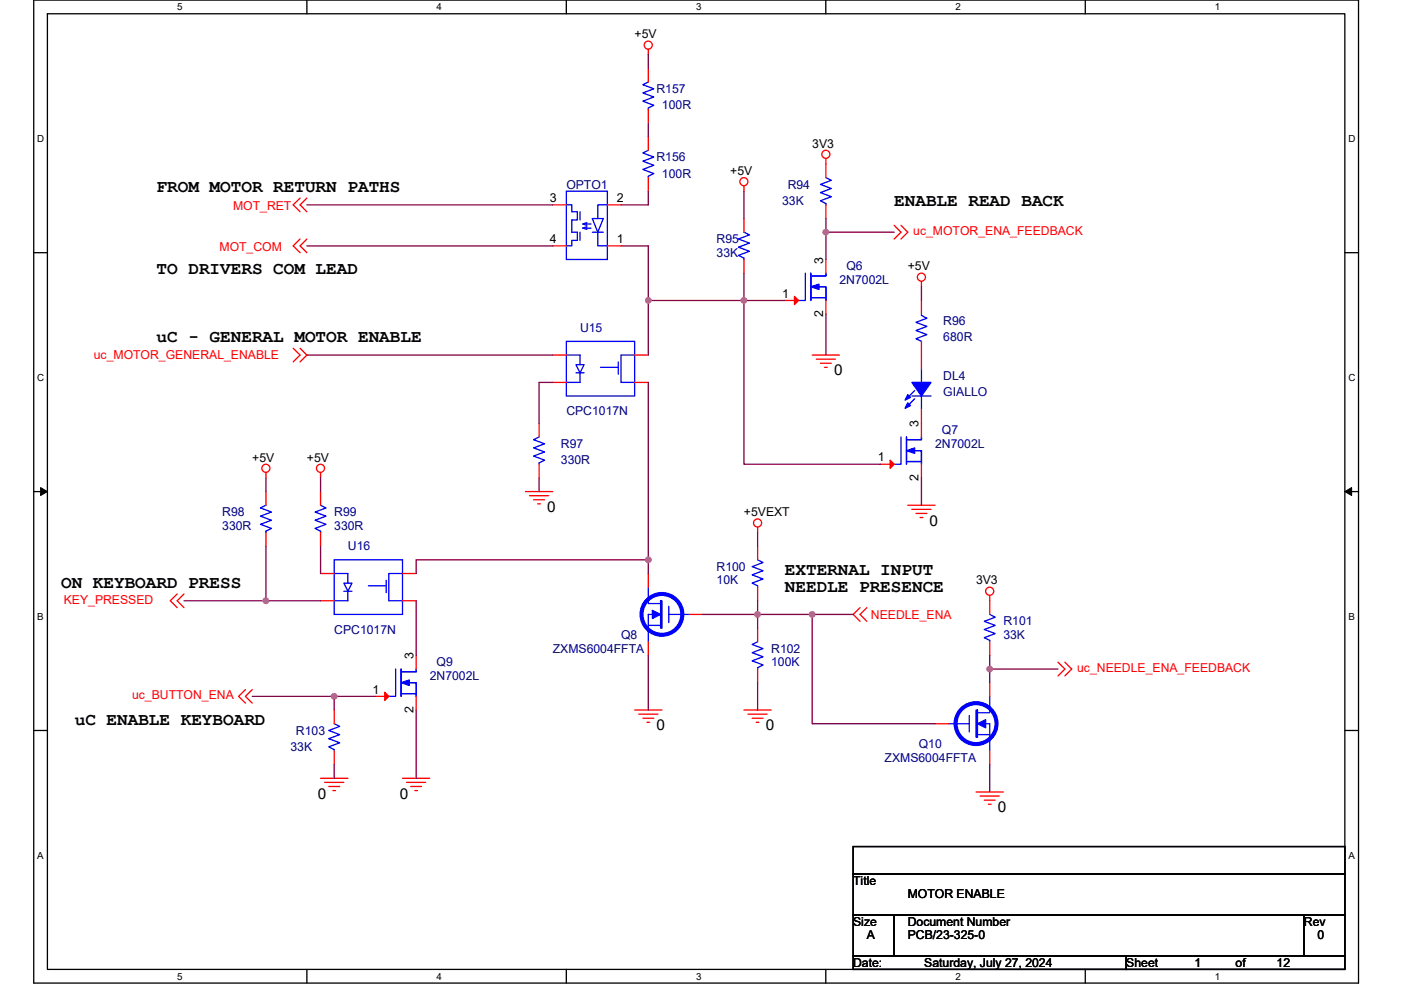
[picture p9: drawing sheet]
<svg xmlns="http://www.w3.org/2000/svg" width="297mm" height="210mm" viewBox="0 0 297 210" stroke-linecap="round" stroke-linejoin="round" font-family="sans-serif">
<path d="M7.2 0h280.8v208.5h-280.8zM10.1 2.9h275v202.7h-275z" fill="none" stroke="#000" stroke-width=".28"/>
<g fill="#fff">
<path d="M37.5 .3h1.2v2.3h-1.2z"/>
<path d="M37.5 205.9h1.2v2.3h-1.2z"/>
</g>
<path d="M65.1 0v2.9M65.1 205.6v2.9" fill="none" stroke="#000" stroke-width=".28"/>
<g fill="#fff">
<path d="M92.6 .3h1.1v2.3h-1.1z"/>
<path d="M92.6 205.9h1.1v2.3h-1.1z"/>
</g>
<path d="M120.1 0v2.9M120.1 205.6v2.9" fill="none" stroke="#000" stroke-width=".28"/>
<g fill="#fff">
<path d="M147.6 .3h1.1v2.3h-1.1z"/>
<path d="M147.6 205.9h1.1v2.3h-1.1z"/>
</g>
<path d="M175.1 0v2.9M175.1 205.6v2.9" fill="none" stroke="#000" stroke-width=".28"/>
<g fill="#fff">
<path d="M202.6 .3h1.1v2.3h-1.1z"/>
<path d="M202.6 205.9h1.1v2.3h-1.1z"/>
</g>
<path d="M230.1 0v2.9M230.1 205.6v2.9" fill="none" stroke="#000" stroke-width=".28"/>
<g fill="#fff">
<path d="M257.6 .3h1.2v2.3h-1.2z"/>
<path d="M257.6 205.9h1.2v2.3h-1.2z"/>
<path d="M7.9 28.3h1.5v2.3h-1.5z"/>
<path d="M285.9 28.3h1.5v2.3h-1.5z"/>
<path d="M7.9 78.9h1.5v2.3h-1.5z"/>
<path d="M285.9 78.9h1.5v2.3h-1.5z"/>
</g>
<path d="M7.2 53.6h2.9M285.1 53.6h2.9" fill="none" stroke="#000" stroke-width=".28"/>
<g fill="#fff">
<path d="M7.9 129.6h1.4v2.3h-1.4z"/>
<path d="M285.9 129.6h1.3v2.3h-1.3z"/>
</g>
<path d="M7.2 104.3h2.9M285.1 104.3h2.9" fill="none" stroke="#000" stroke-width=".28"/>
<path d="M8.6 103.4l1.5 .9-1.5 .8zM285.1 104.3l1.5-.9v1.7z" fill="#000" stroke="#000" stroke-width=".21"/>
<g fill="#fff">
<path d="M7.9 180.3h1.4v2.3h-1.4z"/>
<path d="M285.9 180.3h1.4v2.3h-1.4z"/>
</g>
<path d="M7.2 154.9h2.9M285.1 154.9h2.9M180.9 179.6h104.2v5.7h-104.2zM180.9 185.3h104.2v8.7h-104.2zM180.9 194h8.7v8.7h-8.7zM189.6 194h86.9v8.7h-86.9zM276.5 194h8.6v8.7h-8.6zM180.9 202.7h57.9v2.9h-57.9zM238.8 202.7h46.3v2.9h-46.3z" fill="none" stroke="#000" stroke-width=".28"/>
<g fill="none" stroke="#f00" stroke-width=".28">
<path d="M137.5 10.5v1.1M137.5 14.5v2.9M137.5 23.2v2.9M137.5 29v2.9M137.5 37.7v2.9M157.7 39.4v1.2M175.1 33.6v4.1M63.6 42l-1.4 1.5 1.4 1.4M63.6 50.7l-1.4 1.5 1.4 1.4M65.1 42l-1.5 1.5 1.5 1.4M65.1 50.7l-1.5 1.5 1.5 1.4M117.2 43.5h2.9"/>
<path d="M117.2 52.2h2.9M128.8 43.5h2.9M128.8 52.2h2.9M157.7 46.4v2.9M157.7 55v2.9M175.1 43.5v2.9M175.1 55v2.9M189.6 47.8l1.4 1.5-1.4 1.4M191 47.8l1.5 1.5-1.5 1.4M195.4 59.7v1.1M62.2 73.9l1.4 1.4-1.4 1.5M63.6 73.9l1.5 1.4-1.5 1.5"/>
<path d="M117.2 75.3h2.9M134.6 75.3h2.9M166.4 63.7h2.9M172.2 75.3h5.8M173.1 76.2h4M173.9 77h2.4M174.8 77.9h.6M175.1 63.7v2.9M195.4 72.4v5.8M195.4 63.7v2.9M114.3 89.8v2.9M114.3 98.5v2.9"/>
<path d="M117.2 81.1h2.9M134.6 81.1h2.9M186.7 98.5h2.9M195.4 98.5v2.9M195.4 86.9v5.8M56.4 100.2v1.2M56.4 104.3v2.9M56.4 112.9v2.9M68 100.2v1.2M68 104.3v2.9M68 112.9v2.9M111.4 104.3h5.8"/>
<path d="M112.3 105.1h4M113.1 106h2.4M114 106.9h.6M160.6 111.8v1.1M160.6 115.8v2.9M192.5 107.2h5.8M193.3 108h4.1M194.2 108.9h2.3M195.1 109.8h.6M37.6 126l-1.5 1.4 1.5 1.5M39 126l-1.4 1.4 1.4 1.5M68 121.6h2.9"/>
<path d="M68 127.4h2.9M85.3 127.4h2.9M85.3 121.6h2.9M88.2 139v2.9M137.5 136.1v2.9M137.5 121.6v2.9M146.2 130.3h2.8M160.6 124.5v2.9M160.6 133.2v2.9M182.3 128.9l-1.4 1.4 1.4 1.5M183.8 128.9l-1.5 1.4 1.5 1.5M209.8 126.3v4"/>
<path d="M209.8 136.1v2.9M52 146.3l-1.4 1.4 1.4 1.4M53.5 146.3l-1.5 1.4 1.5 1.4M70.9 150.6v2.9M70.9 159.3v2.9M79.5 147.7h2.9M88.2 147.7v2.9M134.6 150.6h5.8M135.4 151.5h4.1M136.3 152.3h2.3M137.2 153.2h.5M157.7 150.6h5.8"/>
<path d="M158.6 151.5h4M159.5 152.3h2.3M160.3 153.2h.6M160.6 141.9v2.9M198.3 153.5h2.9M209.8 159.3v2.9M209.8 144.8v2.9M224.3 140.5l1.5 1.4-1.5 1.5M225.8 140.5l1.4 1.4-1.4 1.5M68 165.1h5.8M68.8 165.9h4.1M69.7 166.8h2.3"/>
<path d="M70.6 167.7h.5M85.3 165.1h5.8M86.2 165.9h4.1M87.1 166.8h2.3M87.9 167.7h.6M206.9 168h5.8M207.8 168.8h4.1M208.7 169.7h2.3M209.6 170.6h.5"/>
<circle cx="137.4" cy="9.6" r=".86"/>
<circle cx="157.7" cy="38.5" r=".86"/>
<circle cx="175.1" cy="32.7" r=".86"/>
<circle cx="195.4" cy="58.8" r=".86"/>
<circle cx="56.4" cy="99.3" r=".86"/>
<circle cx="68" cy="99.3" r=".86"/>
<circle cx="160.6" cy="110.9" r=".86"/>
<circle cx="209.8" cy="125.4" r=".86"/>
</g>
<g fill="none" stroke="#00f" stroke-width=".28">
<path d="M137.5 17.4l-1.2 .6 2.3 .8-2.3 .9 2.3 .9-2.3 .9 2.3 .8-1.1 .6v.3M137.5 31.9l-1.2 .5 2.3 .9-2.3 .9 2.3 .9-2.3 .8 2.3 .9-1.1 .6v.3M175.1 37.7l1.2 .5-2.4 .9 2.4 .9-2.4 .9 2.4 .8-2.4 .9 1.2 .6v.3M120.1 40.6h8.7v14.4h-8.7zM120.1 43.5h1.1v1.4h1.2v1.8h-1.2v2.6h1.2v1.7h-1.2v1.2h-1.1M123 44.9v1.8M123 49.3v1.7M123.6 47.5l.8 .3M123.6 48.4l.8 .3M123.6 48.4h1.7M124.4 48.1l-.8 .3M124.4 47.2l-.8 .3h1.7"/>
<path d="M125.6 46.4h2.3l-1.2 2.9zM125.6 49.3h2.3M126.7 49.3v2.9h2.1M128.8 43.5h-2.1v2.9M157.7 49.3l1.2 .5-2.3 .9 2.3 .9-2.3 .8 2.3 .9-2.3 .9 1.1 .6v.2M170.7 57.9v5.8h-1.4M171.9 58.5h3.2v-.6v.6h-2.9M171.9 57.9v5.8M120.1 72.4h14.5v11.6h-14.5zM120.1 75.3h2.9v2M122.1 79.1h1.7M122.1 77.3h1.7l-.8 1.8z"/>
<path d="M123 79.1v2h-2.9M127.3 77.9h3.8M131.1 76.8v2.6M134.6 75.3h-2.9v5.8h2.9M171.9 63.1h3.2M172.2 63.1h2.6M173.4 60.8h1.7v2.9v-2.9h-1.2M195.4 66.6v.3l1.1 .6-2.3 .9 2.3 .8-2.3 .9 2.3 .9-2.3 .8 1.2 .6M195.4 78.2v2.9M114.3 92.7l-1.2 .6 2.4 .8-2.4 .9 2.4 .9-2.4 .8 2.4 .9-1.2 .6v.3M191 92.7v5.8h-1.4M192.2 93.3h3.2v-.6v.6h-2.9"/>
<path d="M192.2 92.7v5.8M192.2 97.9h3.2M192.5 97.9h2.6M193.3 84h4.1M193.6 95.6h1.8v2.9v-2.9h-1.2M193.9 82.8l-1.7 1.8M193.9 84.6l-1.7 1.7M195.4 84v2.9M56.4 107.2l-1.2 .5 2.3 .9-2.3 .9 2.3 .8-2.3 .9 2.3 .9-1.1 .6v.2M68 107.2l1.1 .5-2.3 .9 2.3 .9-2.3 .8 2.3 .9-2.3 .9 1.2 .6v.2M70.9 118.7h14.4v11.6h-14.4zM160.6 118.7l1.2 .6-2.3 .9 2.3 .9-2.3 .8 2.3 .9-2.3 .9 1.1 .5v.3"/>
<path d="M70.9 121.6h2.9v2.1M72.9 125.4h1.7M72.9 123.7h1.7l-.8 1.7zM73.8 125.4v2h-2.9M78.1 124.2h3.8M81.9 123.1v2.6M85.3 121.6h-2.9v5.8h2.9M137.5 124.5v2.6M137.5 126.9v1.1h2.6M137.5 132.7h2.6M138.3 130.3h-.8v5.8M141.8 128.6v1.7h4.4"/>
<path d="M141.8 130.3v1.8M160.6 136.1l-1.1 .6 2.3 .9-2.3 .8 2.3 .9-2.3 .9 2.3 .8-1.2 .6v.3M209.8 130.3l1.2 .6-2.3 .9 2.3 .9-2.3 .8 2.3 .9-2.3 .9 1.1 .5v.3M70.9 153.5l1.1 .6-2.3 .8 2.3 .9-2.3 .9 2.3 .8-2.3 .9 1.2 .6v.3M83.9 141.9v5.8h-1.5M85 142.5h3.2v-.6v.6h-2.9M85 141.9v5.8M85 147.1h3.2M85.3 147.1h2.6M86.5 144.8h1.7v2.9v-2.9h-1.1M205.5 153.5v1.7M205.5 151.8v1.7h-4.3"/>
<path d="M207.2 155.8h2.6M209 153.5h.8v5.8M209.8 150v1.2h-2.6M209.8 147.7v2.6"/>
</g>
<g fill="#00f" stroke="#00f" stroke-width=".28">
<path d="M85 144.8l1.8-.6v1.2z" fill-rule="evenodd"/>
<path d="M140.1 127.4h.3v5.8h-.3z" fill-rule="evenodd"/>
<path d="M138.3 129.5l1.8 .8-1.8 .9z" fill-rule="evenodd"/>
<path d="M192.2 95.6l1.7-.6v1.2z" fill-rule="evenodd"/>
<path d="M171.9 60.8l1.7-.5v1.1z" fill-rule="evenodd"/>
<path d="M206.9 150.6v5.8h.3v-5.8z" fill-rule="evenodd"/>
<path d="M207.2 153.5l1.8-.9v1.8z" fill-rule="evenodd"/>
<path d="M193.3 81.1h4.1l-2 2.9z" fill-rule="evenodd"/>
<path d="M192.5 85.4l.6 .6-1.2 .6z" fill-rule="evenodd"/>
<path d="M192.5 83.7l.6 .6-1.2 .6z" fill-rule="evenodd"/>
</g>
<g fill="#f00" stroke="#f00" stroke-width=".28">
<path d="M81.6 146.8l.8 .9-.8 .9z"/>
<path d="M188.7 97.6l.9 .9-.9 .8z"/>
<path d="M168.4 62.9l.9 .8-.9 .9z"/>
</g>
<g fill="none" stroke="#00f" stroke-width=".87">
<circle cx="140.3" cy="130.3" r="4.3"/>
<circle cx="206.9" cy="153.5" r="4.3"/>
</g>
<g fill="none" stroke="#800040" stroke-width=".28">
<path d="M137.5 11.6v2.9M137.5 26.1v2.9M65.1 43.5h52.1M65.1 52.2h52.1M131.7 52.2h5.8v11.5M137.5 40.6v2.9h-5.8M157.7 40.6v5.8M157.7 57.9v5.8h8.7M175.1 49.3v5.7M175.1 49.3h14.5M175.1 46.4v2.9M65.1 75.3h52.1"/>
<path d="M137.5 63.7v11.6M137.5 63.7h20.2v34.8h29M175.1 66.6v8.7M195.4 60.8v2.9M117.2 81.1h-2.9v8.7M137.5 81.1v37.6M56.4 101.4v2.9M56.4 115.8v11.6h11.6M68 101.4v2.9M68 115.8v5.8M114.3 101.4v2.9M137.5 118.7v2.9"/>
<path d="M137.5 118.7h-49.3v2.9M160.6 112.9v2.9M195.4 101.4v5.8M39 127.4h17.4M88.2 127.4v11.6M137.5 139v11.6M149 130.3h11.6M160.6 127.4v2.9M160.6 130.3h11.6M160.6 130.3v2.9M172.2 130.3v23.2h26.1M172.2 130.3h8.7"/>
<path d="M209.8 139v2.9M53.5 147.7h26M70.9 147.7v2.9M88.2 150.6v14.5M160.6 144.8v5.8M224.3 141.9h-14.5v2.9M70.9 162.2v2.9M209.8 162.2v5.8"/>
</g>
<g fill="#f0f" stroke="#f0f" stroke-width=".28">
<circle cx="160.6" cy="130.3" r=".57"/>
<circle cx="137.5" cy="118.7" r=".57"/>
<circle cx="56.4" cy="127.4" r=".57"/>
<circle cx="70.8" cy="147.7" r=".57"/>
<circle cx="157.7" cy="63.7" r=".57"/>
<circle cx="137.5" cy="63.7" r=".57"/>
<circle cx="175.1" cy="49.2" r=".57"/>
<circle cx="172.2" cy="130.3" r=".57"/>
<circle cx="209.8" cy="141.9" r=".57"/>
</g>
<g font-size="3.7">
<text x="33.2" y="40.8">FROM MOTOR RETURN PATHS</text>
<text x="189.6" y="43.7">ENABLE READ BACK</text>
<text x="33.2" y="58.2">TO DRIVERS COM LEAD</text>
<text x="33.2" y="72.6">uC - GENERAL MOTOR ENABLE</text>
<text x="13" y="124.8">ON KEYBOARD PRESS</text>
<text x="166.4" y="121.9">EXTERNAL INPUT</text>
<text x="166.4" y="125.6">NEEDLE PRESENCE</text>
<text x="15.9" y="153.7">uC ENABLE KEYBOARD</text>
</g>
<g font-size="3.2">
<text x="176.8" y="79.6">0</text>
<text x="116" y="108.6">0</text>
<text x="197.1" y="111.5">0</text>
<text x="139.2" y="154.9">0</text>
<text x="162.4" y="154.9">0</text>
<text x="67.4" y="169.4">0</text>
<text x="84.7" y="169.4">0</text>
<text x="211.6" y="172.3">0</text>
</g>
<g font-size="2.6">
<text x="134.6" y="8.1">+5V</text>
<text x="172.2" y="31.3">3V3</text>
<text x="154.8" y="37.1">+5V</text>
<text x="116.6" y="42.9">3</text>
<text x="130.8" y="42.9">2</text>
<text x="116.6" y="51.6">4</text>
<text x="130.8" y="51.6">1</text>
<text x="174.5" y="55.9" transform="rotate(-90 174.5 55.9)">3</text>
<text x="192.5" y="57.4">+5V</text>
<text x="165.8" y="63.1">1</text>
<text x="174.5" y="67.2" transform="rotate(-90 174.5 67.2)">2</text>
<text x="194.8" y="90.7" transform="rotate(-90 194.8 90.7)">3</text>
<text x="53.5" y="97.9">+5V</text>
<text x="65.1" y="97.9">+5V</text>
<text x="186.1" y="97.9">1</text>
<text x="194.8" y="102" transform="rotate(-90 194.8 102)">2</text>
<text x="157.7" y="109.5">+5VEXT</text>
<text x="206.9" y="124">3V3</text>
<text x="87.6" y="139.9" transform="rotate(-90 87.6 139.9)">3</text>
<text x="78.9" y="147.1">1</text>
<text x="87.6" y="151.2" transform="rotate(-90 87.6 151.2)">2</text>
<text x="180.9" y="187.7">Title</text>
<text x="192.5" y="190.6">MOTOR ENABLE</text>
<text x="180.9" y="196.4">Size</text>
<text x="192.5" y="196.4">Document Number</text>
<text x="276.5" y="196.4">Rev</text>
<text x="183.8" y="199.3">A</text>
<text x="192.5" y="199.3">PCB/23-325-0</text>
<text x="279.3" y="199.3">0</text>
<text x="180.9" y="205">Date:</text>
<text x="196" y="205">Saturday, July 27, 2024</text>
<text x="238.8" y="205">Sheet</text>
<text x="253.3" y="205">1</text>
<text x="262" y="205">of</text>
<text x="270.7" y="205">12</text>
</g>
<g font-size="2.6" fill="#000080">
<text x="139.2" y="19.7">R157</text>
<text x="140.4" y="23.2">100R</text>
<text x="139.2" y="34.2">R156</text>
<text x="120.1" y="40">OPTO1</text>
<text x="140.4" y="37.7">100R</text>
<text x="167" y="40">R94</text>
<text x="165.8" y="43.5">33K</text>
<text x="151.9" y="51.6">R95</text>
<text x="151.9" y="54.5">33K</text>
<text x="179.4" y="57.4">Q6</text>
<text x="178" y="60.3">2N7002L</text>
<text x="123" y="70.4">U15</text>
<text x="200" y="69">R96</text>
<text x="200" y="72.4">680R</text>
<text x="200" y="80.5">DL4</text>
<text x="120.1" y="88.1">CPC1017N</text>
<text x="200" y="84">GIALLO</text>
<text x="118.9" y="95">R97</text>
<text x="198.3" y="95">2N7002L</text>
<text x="199.7" y="92.1">Q7</text>
<text x="118.9" y="98.5">330R</text>
<text x="47.1" y="109.5">R98</text>
<text x="47.1" y="112.4">330R</text>
<text x="70.9" y="109.5">R99</text>
<text x="70.9" y="112.4">330R</text>
<text x="73.8" y="116.7">U16</text>
<text x="151.9" y="121.1">R100</text>
<text x="151.9" y="124">10K</text>
<text x="70.9" y="134.4">CPC1017N</text>
<text x="131.7" y="135.6">Q8</text>
<text x="212.7" y="132.7">R101</text>
<text x="212.7" y="135.6">33K</text>
<text x="92.6" y="141.4">Q9</text>
<text x="117.2" y="138.5">ZXMS6004FFTA</text>
<text x="163.5" y="138.5">R102</text>
<text x="163.5" y="141.4">100K</text>
<text x="91.1" y="144.2">2N7002L</text>
<text x="62.8" y="155.8">R103</text>
<text x="61.6" y="159.3">33K</text>
<text x="187.6" y="161.6">ZXMS6004FFTA</text>
<text x="194.8" y="158.7">Q10</text>
</g>
<g font-size="2.6" fill="#f00">
<text x="49.4" y="44.6">MOT_RET</text>
<text x="46.5" y="53.3">MOT_COM</text>
<text x="193.6" y="49.8">uc_MOTOR_ENA_FEEDBACK</text>
<text x="19.9" y="76.2">uc_MOTOR_GENERAL_ENABLE</text>
<text x="13.5" y="128">KEY_PRESSED</text>
<text x="184.7" y="131.2">NEEDLE_ENA</text>
<text x="228.4" y="142.5">uc_NEEDLE_ENA_FEEDBACK</text>
<text x="28" y="148.3">uc_BUTTON_ENA</text>
</g>
<g font-size="2.1">
<text x="37.5" y="2.2">5</text>
<text x="92.6" y="2.2">4</text>
<text x="147.6" y="2.2">3</text>
<text x="202.6" y="2.2">2</text>
<text x="257.6" y="2.2">1</text>
<text x="7.9" y="30.1">D</text>
<text x="285.9" y="30.1">D</text>
<text x="7.9" y="80.8">C</text>
<text x="285.9" y="80.8">C</text>
<text x="7.9" y="131.4">B</text>
<text x="285.9" y="131.4">B</text>
<text x="7.9" y="182.1">A</text>
<text x="285.9" y="182.1">A</text>
<text x="37.5" y="207.8">5</text>
<text x="92.6" y="207.8">4</text>
<text x="147.6" y="207.8">3</text>
<text x="202.6" y="207.8">2</text>
<text x="257.6" y="207.8">1</text>
</g>
</svg>
